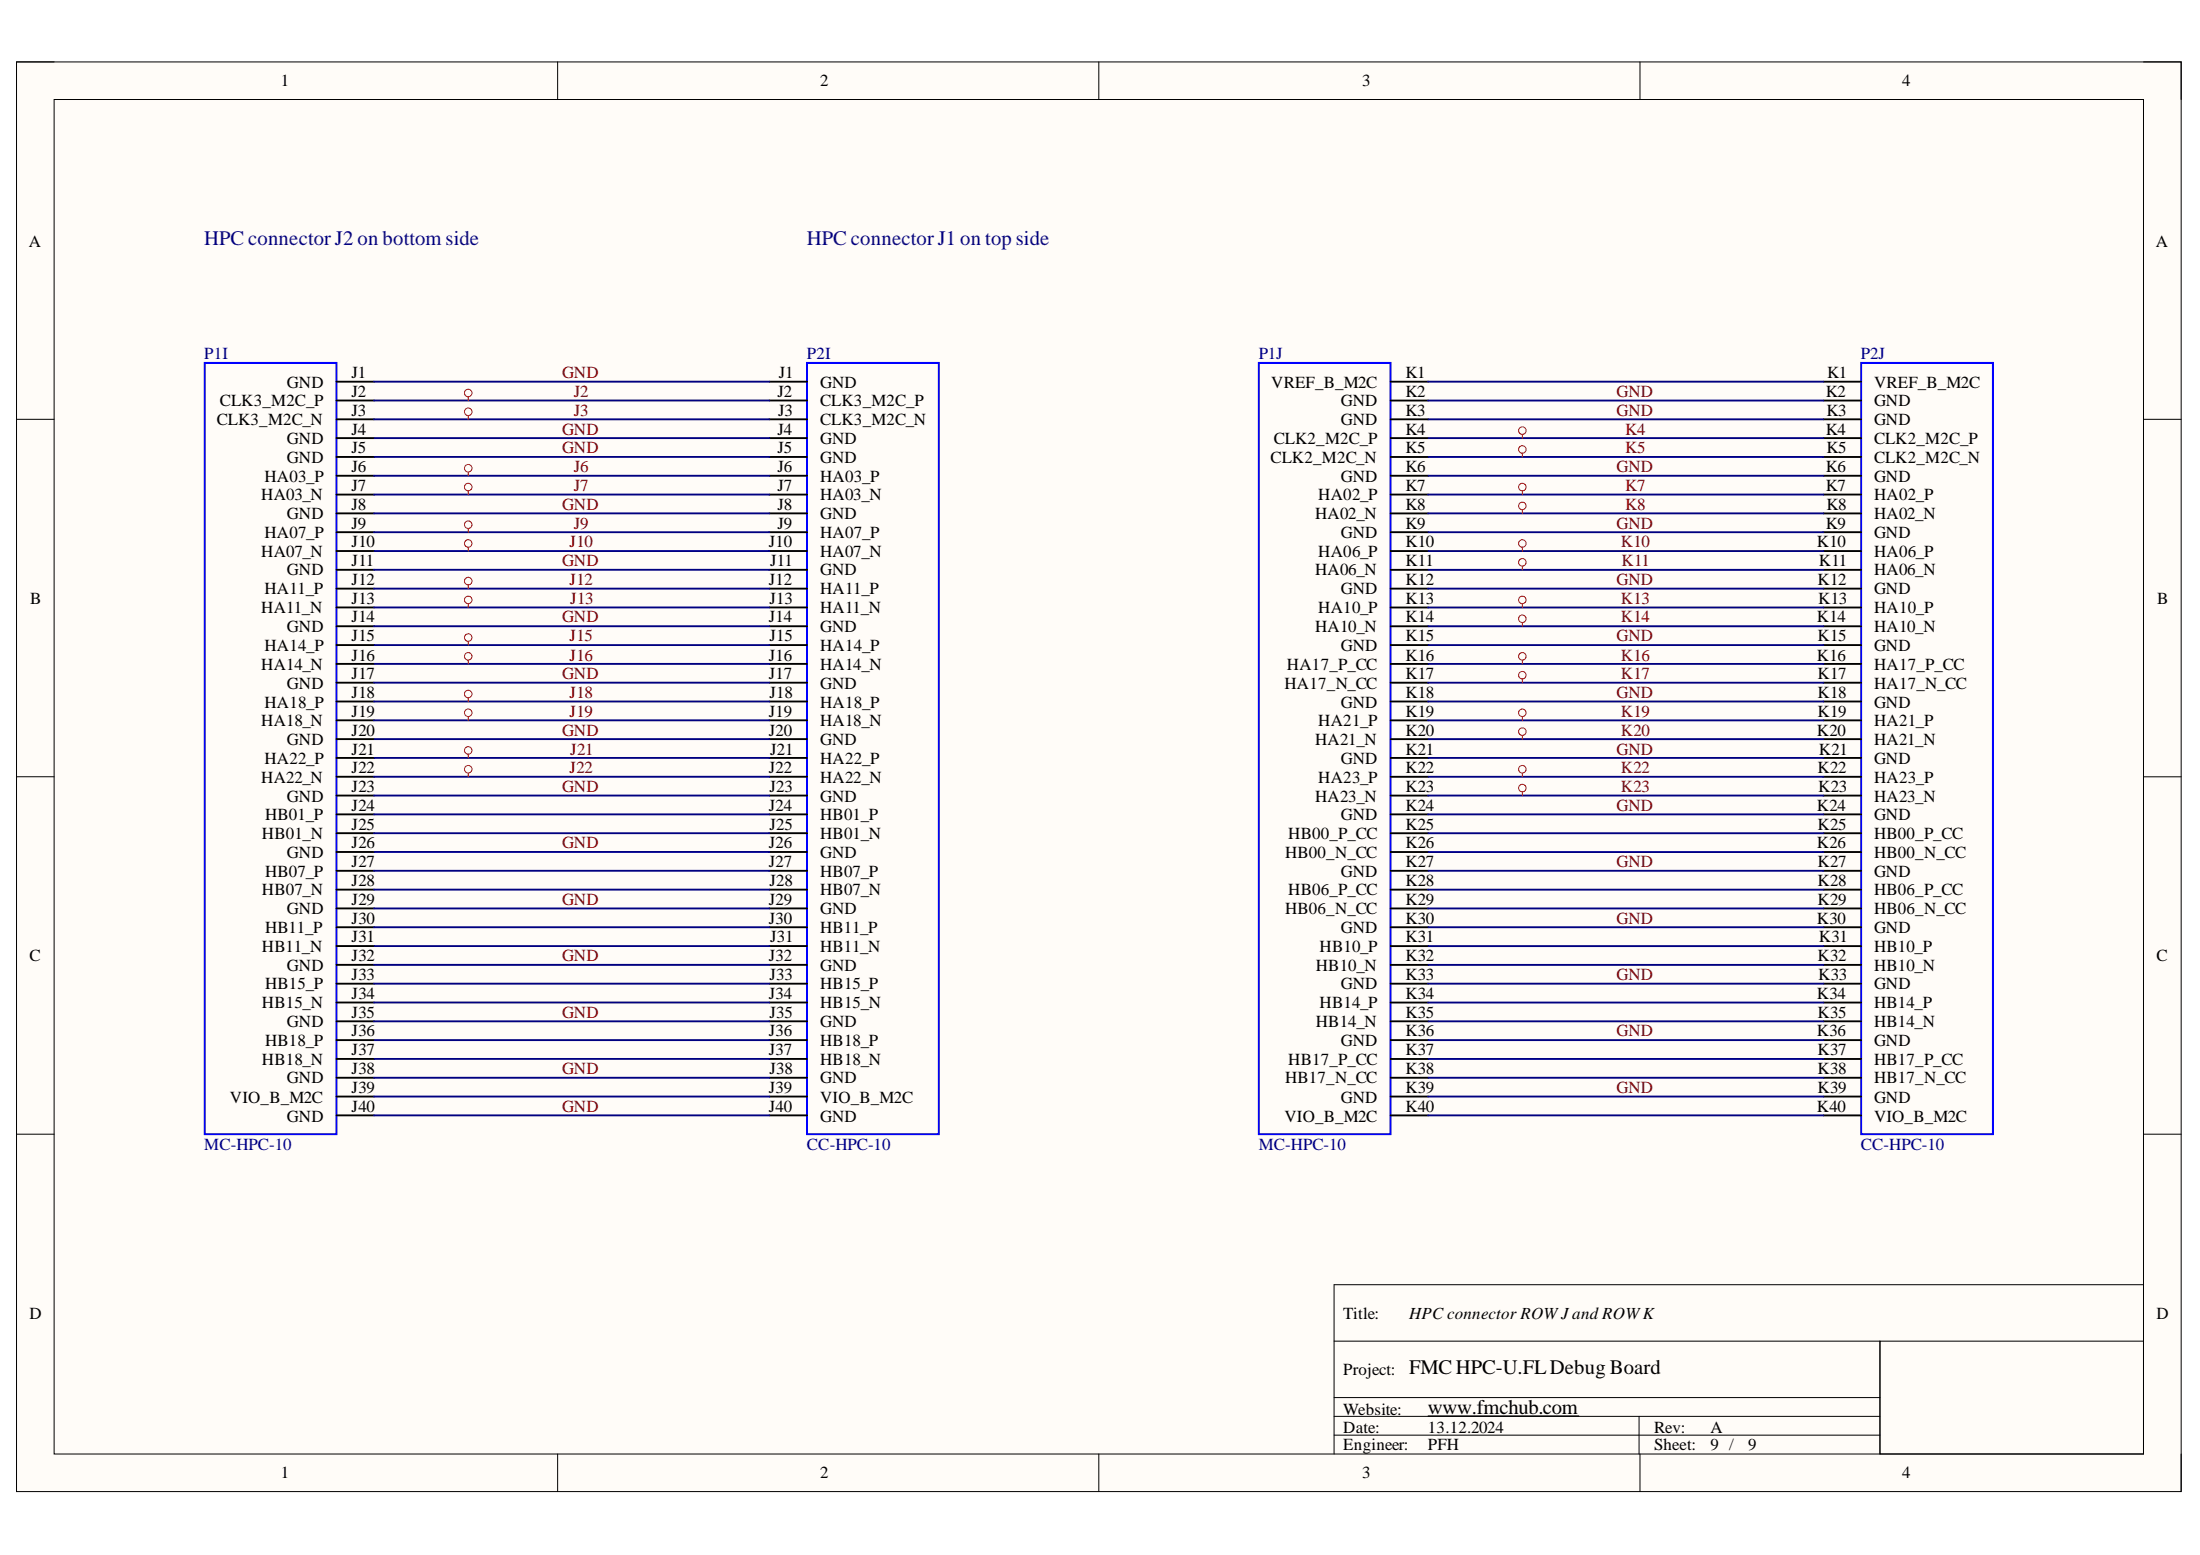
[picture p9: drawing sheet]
<svg xmlns="http://www.w3.org/2000/svg" width="297mm" height="210mm" viewBox="0 0 297 210" stroke-linecap="round" stroke-linejoin="round" font-family="sans-serif">
<path d="M2.2 8.4h292.3v192.9h-292.3z" fill-rule="evenodd" fill="#fffcf8"/>
<path d="M2.2 8.4h292.3v192.9h-292.3z" fill="none" stroke="#000" stroke-width=".14"/>
<path d="M7.3 13.4h282.1v182.9h-282.1z" fill-rule="evenodd" fill="#fffcf8"/>
<g fill="none" stroke="#000" stroke-width=".14">
<path d="M2.2 8.4h5.1M7.3 13.4h282.1v182.9h-282.1zM75.3 8.4v5M148.4 8.4v5M221.4 8.4v5M289.4 8.4h5.1v5M2.2 56.6h5.1M289.4 56.6h5.1M2.2 104.9h5.1M289.4 104.9h5.1M2.2 153.1h5.1M289.4 153.1h5.1"/>
<path d="M289.4 173.4h-109.3v22.9M75.3 196.3v5M148.4 196.3v5M180.1 181h73.7v15.3M180.1 188.7h73.7M180.1 193.7h73.7M180.1 191.2h73.7M221.3 191.2v5.1M221.4 196.3v5M253.8 181h35.6v15.3h-35.6zM294.5 196.3v5"/>
</g>
<path d="M192.8 191.1h20.4" fill="none" stroke="#000" stroke-width=".17"/>
<path d="M27.6 49h17.8v104.1h-17.8zM109 49h17.8v104.1h-17.8zM170 49h17.7v104.1h-17.7zM251.3 49h17.8v104.1h-17.8z" fill="none" stroke="#00f" stroke-width=".25"/>
<g fill="none" stroke="#000" stroke-width=".25">
<path d="M45.4 51.5h5.1M45.4 54.1h5.1M45.4 56.6h5.1M45.4 59.1h5.1M103.9 51.5h5.1M103.9 54.1h5.1M103.9 56.6h5.1M103.9 59.1h5.1M187.7 51.5h5.1M187.7 54.1h5.1M187.7 56.6h5.1M187.7 59.1h5.1"/>
<path d="M246.2 51.5h5.1M246.2 54.1h5.1M246.2 56.6h5.1M246.2 59.1h5.1M45.4 61.7h5.1M45.4 64.2h5.1M45.4 66.8h5.1M45.4 69.3h5.1M45.4 71.8h5.1M45.4 74.4h5.1M45.4 76.9h5.1M45.4 79.5h5.1"/>
<path d="M103.9 61.7h5.1M103.9 64.2h5.1M103.9 66.8h5.1M103.9 69.3h5.1M103.9 71.8h5.1M103.9 74.4h5.1M103.9 76.9h5.1M103.9 79.5h5.1M187.7 61.7h5.1M187.7 64.2h5.1M187.7 66.8h5.1M187.7 69.3h5.1"/>
<path d="M187.7 71.8h5.1M187.7 74.4h5.1M187.7 76.9h5.1M187.7 79.5h5.1M246.2 61.7h5.1M246.2 64.2h5.1M246.2 66.8h5.1M246.2 69.3h5.1M246.2 71.8h5.1M246.2 74.4h5.1M246.2 76.9h5.1M246.2 79.5h5.1"/>
<path d="M45.4 82h5.1M45.4 84.5h5.1M45.4 87.1h5.1M45.4 89.6h5.1M45.4 92.2h5.1M45.4 94.7h5.1M45.4 97.2h5.1M45.4 99.8h5.1M103.9 82h5.1M103.9 84.5h5.1M103.9 87.1h5.1M103.9 89.6h5.1"/>
<path d="M103.9 92.2h5.1M103.9 94.7h5.1M103.9 97.2h5.1M103.9 99.8h5.1M187.7 82h5.1M187.7 87.1h5.1M187.7 89.6h5.1M187.7 92.2h5.1M187.7 94.7h5.1M187.7 97.2h5.1M187.7 99.8h5.1M187.7 84.5h5.1"/>
<path d="M246.2 82h5.1M246.2 87.1h5.1M246.2 89.6h5.1M246.2 92.2h5.1M246.2 94.7h5.1M246.2 97.2h5.1M246.2 99.8h5.1M246.2 84.5h5.1M45.4 102.3h5.1M45.4 104.9h5.1M45.4 107.4h5.1M45.4 109.9h5.1"/>
<path d="M45.4 112.5h5.1M45.4 115h5.1M45.4 117.5h5.1M103.9 102.3h5.1M103.9 104.9h5.1M103.9 107.4h5.1M103.9 109.9h5.1M103.9 112.5h5.1M103.9 115h5.1M103.9 117.5h5.1M187.7 102.3h5.1M187.7 104.9h5.1"/>
<path d="M187.7 109.9h5.1M187.7 112.5h5.1M187.7 115h5.1M187.7 117.5h5.1M187.7 107.4h5.1M246.2 102.3h5.1M246.2 104.9h5.1M246.2 109.9h5.1M246.2 112.5h5.1M246.2 115h5.1M246.2 117.5h5.1M246.2 107.4h5.1"/>
<path d="M45.4 120.1h5.1M45.4 122.6h5.1M45.4 125.2h5.1M45.4 127.7h5.1M45.4 130.2h5.1M45.4 132.8h5.1M45.4 135.3h5.1M45.4 137.9h5.1M103.9 120.1h5.1M103.9 122.6h5.1M103.9 125.2h5.1M103.9 127.7h5.1"/>
<path d="M103.9 130.2h5.1M103.9 132.8h5.1M103.9 135.3h5.1M103.9 137.9h5.1M187.7 120.1h5.1M187.7 122.6h5.1M187.7 125.2h5.1M187.7 132.8h5.1M187.7 135.3h5.1M187.7 137.9h5.1M187.7 127.7h5.1M187.7 130.2h5.1"/>
<path d="M246.2 120.1h5.1M246.2 122.6h5.1M246.2 125.2h5.1M246.2 132.8h5.1M246.2 135.3h5.1M246.2 137.9h5.1M246.2 127.7h5.1M246.2 130.2h5.1M45.4 140.4h5.1M45.4 142.9h5.1M45.4 145.5h5.1M45.4 148h5.1"/>
<path d="M45.4 150.6h5.1M103.9 140.4h5.1M103.9 142.9h5.1M103.9 145.5h5.1M103.9 148h5.1M103.9 150.6h5.1M187.7 140.4h5.1M187.7 142.9h5.1M187.7 145.5h5.1M187.7 148h5.1M187.7 150.6h5.1M246.2 140.4h5.1"/>
<path d="M246.2 142.9h5.1M246.2 145.5h5.1M246.2 148h5.1M246.2 150.6h5.1"/>
</g>
<g fill="none" stroke="#000080" stroke-width=".25">
<path d="M50.5 54.1h53.4M50.5 56.6h53.4M50.5 59.1h53.4M50.5 51.5h53.4M192.8 54.1h53.4M192.8 56.6h53.4M192.8 59.1h53.4M192.8 51.5h53.4M50.5 61.7h53.4M50.5 64.2h53.4M50.5 66.8h53.4M50.5 69.3h53.4"/>
<path d="M50.5 71.8h53.4M50.5 74.4h53.4M50.5 76.9h53.4M50.5 79.5h53.4M192.8 61.7h53.4M192.8 64.2h53.4M192.8 66.8h53.4M192.8 69.3h53.4M192.8 71.8h53.4M192.8 74.4h53.4M192.8 76.9h53.4M192.8 79.5h53.4"/>
<path d="M50.5 82h53.4M50.5 87.1h53.4M50.5 89.6h53.4M50.5 92.2h53.4M50.5 94.7h53.4M50.5 97.2h53.4M50.5 99.8h53.4M50.5 84.5h53.4M192.8 82h53.4M192.8 84.5h53.4M192.8 87.1h53.4M192.8 89.6h53.4"/>
<path d="M192.8 92.2h53.4M192.8 94.7h53.4M192.8 97.2h53.4M192.8 99.8h53.4M50.5 102.3h53.4M50.5 104.9h53.4M50.5 109.9h53.4M50.5 112.5h53.4M50.5 115h53.4M50.5 117.5h53.4M50.5 107.4h53.4M192.8 102.3h53.4"/>
<path d="M192.8 104.9h53.4M192.8 107.4h53.4M192.8 109.9h53.4M192.8 112.5h53.4M192.8 115h53.4M192.8 117.5h53.4M50.5 120.1h53.4M50.5 122.6h53.4M50.5 125.2h53.4M50.5 132.8h53.4M50.5 135.3h53.4M50.5 137.9h53.4"/>
<path d="M50.5 127.7h53.4M50.5 130.2h53.4M192.8 120.1h53.4M192.8 122.6h53.4M192.8 125.2h53.4M192.8 127.7h53.4M192.8 130.2h53.4M192.8 132.8h53.4M192.8 135.3h53.4M192.8 137.9h53.4M50.5 140.4h53.4M50.5 142.9h53.4"/>
<path d="M50.5 145.5h53.4M50.5 148h53.4M50.5 150.6h53.4M192.8 140.4h53.4M192.8 142.9h53.4M192.8 145.5h53.4M192.8 148h53.4M192.8 150.6h53.4"/>
</g>
<g fill="none" stroke="#f00" stroke-width=".14">
<path d="M63.2 53.6v.5M63.2 56.1v.5M205.5 58.6v.5M63.2 63.7v.5M63.2 66.2v.6M63.2 71.3v.5M63.2 73.9v.5M63.2 78.9v.6M205.5 61.2v.5M205.5 66.2v.6M205.5 68.8v.5M205.5 73.9v.5"/>
<path d="M205.5 76.4v.5M63.2 81.5v.5M63.2 86.6v.5M63.2 89.1v.5M63.2 94.2v.5M63.2 96.7v.5M205.5 81.5v.5M205.5 84v.5M205.5 89.1v.5M205.5 91.6v.6M205.5 96.7v.5M205.5 99.3v.5"/>
<path d="M63.2 101.8v.5M63.2 104.3v.6M205.5 104.3v.6M205.5 106.9v.5"/>
<circle cx="63.2" cy="53" r=".51"/>
<circle cx="63.2" cy="55.6" r=".51"/>
<circle cx="205.5" cy="58.1" r=".51"/>
<circle cx="63.2" cy="73.4" r=".51"/>
<circle cx="63.2" cy="65.7" r=".51"/>
<circle cx="63.2" cy="78.4" r=".51"/>
<circle cx="63.2" cy="70.8" r=".51"/>
<circle cx="63.2" cy="63.2" r=".51"/>
<circle cx="205.5" cy="73.4" r=".51"/>
<circle cx="205.5" cy="68.3" r=".51"/>
<circle cx="205.5" cy="65.7" r=".51"/>
<circle cx="205.5" cy="75.9" r=".51"/>
<circle cx="205.5" cy="60.7" r=".51"/>
<circle cx="63.2" cy="93.7" r=".51"/>
<circle cx="63.2" cy="88.6" r=".51"/>
<circle cx="63.2" cy="86.1" r=".51"/>
<circle cx="63.2" cy="81" r=".51"/>
<circle cx="63.2" cy="96.2" r=".51"/>
<circle cx="205.5" cy="98.8" r=".51"/>
<circle cx="205.5" cy="88.6" r=".51"/>
<circle cx="205.5" cy="83.5" r=".51"/>
<circle cx="205.5" cy="81" r=".51"/>
<circle cx="205.5" cy="91.1" r=".51"/>
<circle cx="205.5" cy="96.2" r=".51"/>
<circle cx="63.2" cy="101.3" r=".51"/>
<circle cx="63.2" cy="103.8" r=".51"/>
<circle cx="205.5" cy="106.4" r=".51"/>
<circle cx="205.5" cy="103.8" r=".51"/>
</g>
<g font-size="2.8" fill="#11037f">
<text x="27.6" y="33.1">HPC connector J2 on bottom side</text>
<text x="109" y="33.1">HPC connector J1 on top side</text>
</g>
<g font-size="2.8">
<text x="190.3" y="185.5">FMC HPC-U.FLDebug Board</text>
<text x="192.8" y="190.9">www.fmchub.com</text>
</g>
<g font-size="2.3">
<text x="37.9" y="11.7">1</text>
<text x="110.7" y="11.7">2</text>
<text x="183.9" y="11.7">3</text>
<text x="256.8" y="11.7">4</text>
<text x="3.9" y="33.3">A</text>
<text x="291.1" y="33.3">A</text>
<text x="38.7" y="52.3">GND</text>
<text x="47.5" y="51.1">J1</text>
<text x="47.5" y="53.6">J2</text>
<text x="105" y="53.6">J2</text>
<text x="105.2" y="51.1">J1</text>
<text x="110.7" y="52.3">GND</text>
<text x="171.6" y="52.3">VREF_B_M2C</text>
<text x="189.7" y="51.1">K1</text>
<text x="189.7" y="53.6">K2</text>
<text x="246.5" y="53.6">K2</text>
<text x="246.7" y="51.1">K1</text>
<text x="253" y="52.3">VREF_B_M2C</text>
<text x="29.3" y="57.4">CLK3_M2C_N</text>
<text x="29.7" y="54.9">CLK3_M2C_P</text>
<text x="38.7" y="59.9">GND</text>
<text x="47.5" y="56.1">J3</text>
<text x="47.5" y="58.7">J4</text>
<text x="105" y="58.7">J4</text>
<text x="105.1" y="56.1">J3</text>
<text x="110.7" y="54.9">CLK3_M2C_P</text>
<text x="110.7" y="57.4">CLK3_M2C_N</text>
<text x="110.7" y="59.9">GND</text>
<text x="172" y="59.9">CLK2_M2C_P</text>
<text x="181" y="54.9">GND</text>
<text x="181" y="57.4">GND</text>
<text x="189.7" y="56.1">K3</text>
<text x="189.7" y="58.7">K4</text>
<text x="246.5" y="58.7">K4</text>
<text x="246.6" y="56.1">K3</text>
<text x="253" y="54.9">GND</text>
<text x="253" y="57.4">GND</text>
<text x="253" y="59.9">CLK2_M2C_P</text>
<text x="35.7" y="65">HA03_P</text>
<text x="38.7" y="62.5">GND</text>
<text x="47.5" y="61.2">J5</text>
<text x="47.5" y="63.7">J6</text>
<text x="105" y="61.2">J5</text>
<text x="105" y="63.7">J6</text>
<text x="110.7" y="62.5">GND</text>
<text x="110.7" y="65">HA03_P</text>
<text x="171.6" y="62.5">CLK2_M2C_N</text>
<text x="181" y="65">GND</text>
<text x="189.7" y="61.2">K5</text>
<text x="189.7" y="63.7">K6</text>
<text x="246.5" y="63.7">K6</text>
<text x="246.6" y="61.2">K5</text>
<text x="253" y="62.5">CLK2_M2C_N</text>
<text x="253" y="65">GND</text>
<text x="35.3" y="67.5">HA03_N</text>
<text x="38.7" y="70.1">GND</text>
<text x="47.5" y="66.3">J7</text>
<text x="47.5" y="68.8">J8</text>
<text x="47.5" y="71.3">J9</text>
<text x="105" y="66.3">J7</text>
<text x="105" y="68.8">J8</text>
<text x="105" y="71.3">J9</text>
<text x="110.7" y="67.5">HA03_N</text>
<text x="110.7" y="70.1">GND</text>
<text x="177.6" y="70.1">HA02_N</text>
<text x="178" y="67.5">HA02_P</text>
<text x="189.7" y="66.3">K7</text>
<text x="189.7" y="68.8">K8</text>
<text x="189.7" y="71.3">K9</text>
<text x="246.5" y="66.3">K7</text>
<text x="246.5" y="71.3">K9</text>
<text x="246.6" y="68.8">K8</text>
<text x="253" y="67.5">HA02_P</text>
<text x="253" y="70.1">HA02_N</text>
<text x="35.3" y="75.1">HA07_N</text>
<text x="35.7" y="72.6">HA07_P</text>
<text x="38.7" y="77.7">GND</text>
<text x="47.5" y="73.9">J10</text>
<text x="47.5" y="76.4">J11</text>
<text x="103.8" y="73.9">J10</text>
<text x="104" y="76.4">J11</text>
<text x="110.7" y="72.6">HA07_P</text>
<text x="110.7" y="75.1">HA07_N</text>
<text x="110.7" y="77.7">GND</text>
<text x="177.6" y="77.7">HA06_N</text>
<text x="178" y="75.1">HA06_P</text>
<text x="181" y="72.6">GND</text>
<text x="189.7" y="73.9">K10</text>
<text x="189.7" y="76.4">K11</text>
<text x="245.3" y="73.9">K10</text>
<text x="245.6" y="76.4">K11</text>
<text x="253" y="72.6">GND</text>
<text x="253" y="75.1">HA06_P</text>
<text x="253" y="77.7">HA06_N</text>
<text x="4.1" y="81.5">B</text>
<text x="35.3" y="82.8">HA11_N</text>
<text x="35.7" y="80.2">HA11_P</text>
<text x="47.5" y="78.9">J12</text>
<text x="47.5" y="81.5">J13</text>
<text x="103.8" y="78.9">J12</text>
<text x="103.9" y="81.5">J13</text>
<text x="110.7" y="80.2">HA11_P</text>
<text x="110.7" y="82.8">HA11_N</text>
<text x="178" y="82.8">HA10_P</text>
<text x="181" y="80.2">GND</text>
<text x="189.7" y="78.9">K12</text>
<text x="189.7" y="81.5">K13</text>
<text x="245.4" y="78.9">K12</text>
<text x="245.5" y="81.5">K13</text>
<text x="253" y="80.2">GND</text>
<text x="253" y="82.8">HA10_P</text>
<text x="291.3" y="81.5">B</text>
<text x="35.7" y="87.8">HA14_P</text>
<text x="38.7" y="85.3">GND</text>
<text x="47.5" y="84">J14</text>
<text x="47.5" y="86.6">J15</text>
<text x="47.5" y="89.2">J16</text>
<text x="103.8" y="84">J14</text>
<text x="103.8" y="89.2">J16</text>
<text x="103.9" y="86.6">J15</text>
<text x="110.7" y="85.3">GND</text>
<text x="110.7" y="87.8">HA14_P</text>
<text x="177.6" y="85.3">HA10_N</text>
<text x="181" y="87.8">GND</text>
<text x="189.7" y="84">K14</text>
<text x="189.7" y="86.6">K15</text>
<text x="189.7" y="89.2">K16</text>
<text x="245.3" y="84">K14</text>
<text x="245.3" y="89.2">K16</text>
<text x="245.4" y="86.6">K15</text>
<text x="253" y="85.3">HA10_N</text>
<text x="253" y="87.8">GND</text>
<text x="35.3" y="90.4">HA14_N</text>
<text x="35.7" y="95.5">HA18_P</text>
<text x="38.7" y="93">GND</text>
<text x="47.5" y="91.7">J17</text>
<text x="47.5" y="94.2">J18</text>
<text x="103.8" y="91.7">J17</text>
<text x="103.9" y="94.2">J18</text>
<text x="110.7" y="90.4">HA14_N</text>
<text x="110.7" y="93">GND</text>
<text x="110.7" y="95.5">HA18_P</text>
<text x="173.4" y="93">HA17_N_CC</text>
<text x="173.8" y="90.4">HA17_P_CC</text>
<text x="181" y="95.5">GND</text>
<text x="189.7" y="91.7">K17</text>
<text x="189.7" y="94.2">K18</text>
<text x="245.4" y="91.7">K17</text>
<text x="245.4" y="94.2">K18</text>
<text x="253" y="90.4">HA17_P_CC</text>
<text x="253" y="93">HA17_N_CC</text>
<text x="253" y="95.5">GND</text>
<text x="35.3" y="98.1">HA18_N</text>
<text x="38.7" y="100.6">GND</text>
<text x="47.5" y="96.8">J19</text>
<text x="47.5" y="99.3">J20</text>
<text x="47.5" y="101.9">J21</text>
<text x="103.8" y="96.8">J19</text>
<text x="103.8" y="99.3">J20</text>
<text x="104" y="101.9">J21</text>
<text x="110.7" y="98.1">HA18_N</text>
<text x="110.7" y="100.6">GND</text>
<text x="177.6" y="100.6">HA21_N</text>
<text x="178" y="98.1">HA21_P</text>
<text x="189.7" y="96.8">K19</text>
<text x="189.7" y="99.3">K20</text>
<text x="189.7" y="101.9">K21</text>
<text x="245.3" y="99.3">K20</text>
<text x="245.4" y="96.8">K19</text>
<text x="245.6" y="101.9">K21</text>
<text x="253" y="98.1">HA21_P</text>
<text x="253" y="100.6">HA21_N</text>
<text x="35.3" y="105.7">HA22_N</text>
<text x="35.7" y="103.1">HA22_P</text>
<text x="47.5" y="104.4">J22</text>
<text x="47.5" y="106.9">J23</text>
<text x="103.8" y="104.4">J22</text>
<text x="103.9" y="106.9">J23</text>
<text x="110.7" y="103.1">HA22_P</text>
<text x="110.7" y="105.7">HA22_N</text>
<text x="178" y="105.7">HA23_P</text>
<text x="181" y="103.1">GND</text>
<text x="189.7" y="104.4">K22</text>
<text x="189.7" y="106.9">K23</text>
<text x="245.4" y="104.4">K22</text>
<text x="245.5" y="106.9">K23</text>
<text x="253" y="103.1">GND</text>
<text x="253" y="105.7">HA23_P</text>
<text x="35.4" y="113.3">HB01_N</text>
<text x="35.8" y="110.7">HB01_P</text>
<text x="38.7" y="108.2">GND</text>
<text x="47.5" y="109.5">J24</text>
<text x="47.5" y="112">J25</text>
<text x="103.8" y="109.5">J24</text>
<text x="103.9" y="112">J25</text>
<text x="110.7" y="108.2">GND</text>
<text x="110.7" y="110.7">HB01_P</text>
<text x="110.7" y="113.3">HB01_N</text>
<text x="173.9" y="113.3">HB00_P_CC</text>
<text x="177.6" y="108.2">HA23_N</text>
<text x="181" y="110.7">GND</text>
<text x="189.7" y="109.5">K24</text>
<text x="189.7" y="112">K25</text>
<text x="245.3" y="109.5">K24</text>
<text x="245.4" y="112">K25</text>
<text x="253" y="108.2">HA23_N</text>
<text x="253" y="110.7">GND</text>
<text x="253" y="113.3">HB00_P_CC</text>
<text x="35.8" y="118.3">HB07_P</text>
<text x="38.7" y="115.8">GND</text>
<text x="47.5" y="114.5">J26</text>
<text x="47.5" y="117.1">J27</text>
<text x="47.5" y="119.6">J28</text>
<text x="103.8" y="114.5">J26</text>
<text x="103.8" y="117.1">J27</text>
<text x="103.9" y="119.6">J28</text>
<text x="110.7" y="115.8">GND</text>
<text x="110.7" y="118.3">HB07_P</text>
<text x="173.5" y="115.8">HB00_N_CC</text>
<text x="181" y="118.3">GND</text>
<text x="189.7" y="114.5">K26</text>
<text x="189.7" y="117.1">K27</text>
<text x="189.7" y="119.6">K28</text>
<text x="245.3" y="114.5">K26</text>
<text x="245.4" y="117.1">K27</text>
<text x="245.4" y="119.6">K28</text>
<text x="253" y="115.8">HB00_N_CC</text>
<text x="253" y="118.3">GND</text>
<text x="35.4" y="120.9">HB07_N</text>
<text x="35.8" y="125.9">HB11_P</text>
<text x="38.7" y="123.4">GND</text>
<text x="47.5" y="122.1">J29</text>
<text x="47.5" y="124.7">J30</text>
<text x="103.8" y="122.1">J29</text>
<text x="103.8" y="124.7">J30</text>
<text x="110.7" y="120.9">HB07_N</text>
<text x="110.7" y="123.4">GND</text>
<text x="110.7" y="125.9">HB11_P</text>
<text x="173.5" y="123.4">HB06_N_CC</text>
<text x="173.9" y="120.9">HB06_P_CC</text>
<text x="181" y="125.9">GND</text>
<text x="189.7" y="122.1">K29</text>
<text x="189.7" y="124.7">K30</text>
<text x="245.3" y="124.7">K30</text>
<text x="245.4" y="122.1">K29</text>
<text x="253" y="120.9">HB06_P_CC</text>
<text x="253" y="123.4">HB06_N_CC</text>
<text x="253" y="125.9">GND</text>
<text x="4" y="129.7">C</text>
<text x="35.4" y="128.5">HB11_N</text>
<text x="38.7" y="131">GND</text>
<text x="47.5" y="127.2">J31</text>
<text x="47.5" y="129.7">J32</text>
<text x="103.8" y="129.7">J32</text>
<text x="104" y="127.2">J31</text>
<text x="110.7" y="128.5">HB11_N</text>
<text x="110.7" y="131">GND</text>
<text x="177.6" y="131">HB10_N</text>
<text x="178.2" y="128.5">HB10_P</text>
<text x="189.7" y="127.2">K31</text>
<text x="189.7" y="129.7">K32</text>
<text x="245.4" y="129.7">K32</text>
<text x="245.6" y="127.2">K31</text>
<text x="253" y="128.5">HB10_P</text>
<text x="253" y="131">HB10_N</text>
<text x="291.2" y="129.7">C</text>
<text x="35.4" y="136.1">HB15_N</text>
<text x="35.8" y="133.6">HB15_P</text>
<text x="47.5" y="132.3">J33</text>
<text x="47.5" y="134.8">J34</text>
<text x="47.5" y="137.4">J35</text>
<text x="103.8" y="134.8">J34</text>
<text x="103.9" y="132.3">J33</text>
<text x="103.9" y="137.4">J35</text>
<text x="110.7" y="133.6">HB15_P</text>
<text x="110.7" y="136.1">HB15_N</text>
<text x="178.2" y="136.1">HB14_P</text>
<text x="181" y="133.6">GND</text>
<text x="189.7" y="132.3">K33</text>
<text x="189.7" y="134.8">K34</text>
<text x="189.7" y="137.4">K35</text>
<text x="245.3" y="134.8">K34</text>
<text x="245.4" y="137.4">K35</text>
<text x="245.5" y="132.3">K33</text>
<text x="253" y="133.6">GND</text>
<text x="253" y="136.1">HB14_P</text>
<text x="35.4" y="143.7">HB18_N</text>
<text x="35.8" y="141.2">HB18_P</text>
<text x="38.7" y="138.6">GND</text>
<text x="47.5" y="139.9">J36</text>
<text x="47.5" y="142.4">J37</text>
<text x="103.8" y="139.9">J36</text>
<text x="103.8" y="142.4">J37</text>
<text x="110.7" y="138.6">GND</text>
<text x="110.7" y="141.2">HB18_P</text>
<text x="110.7" y="143.7">HB18_N</text>
<text x="173.9" y="143.7">HB17_P_CC</text>
<text x="177.6" y="138.6">HB14_N</text>
<text x="181" y="141.2">GND</text>
<text x="189.7" y="139.9">K36</text>
<text x="189.7" y="142.4">K37</text>
<text x="245.3" y="139.9">K36</text>
<text x="245.4" y="142.4">K37</text>
<text x="253" y="138.6">HB14_N</text>
<text x="253" y="141.2">GND</text>
<text x="253" y="143.7">HB17_P_CC</text>
<text x="31" y="148.9">VIO_B_M2C</text>
<text x="38.7" y="146.2">GND</text>
<text x="47.5" y="145">J38</text>
<text x="47.5" y="147.5">J39</text>
<text x="103.8" y="147.5">J39</text>
<text x="103.9" y="145">J38</text>
<text x="110.7" y="146.2">GND</text>
<text x="110.7" y="148.9">VIO_B_M2C</text>
<text x="173.5" y="146.2">HB17_N_CC</text>
<text x="181" y="148.9">GND</text>
<text x="189.7" y="145">K38</text>
<text x="189.7" y="147.5">K39</text>
<text x="245.4" y="145">K38</text>
<text x="245.4" y="147.5">K39</text>
<text x="253" y="146.2">HB17_N_CC</text>
<text x="253" y="148.9">GND</text>
<text x="38.7" y="151.4">GND</text>
<text x="47.5" y="150.1">J40</text>
<text x="103.8" y="150.1">J40</text>
<text x="110.7" y="151.4">GND</text>
<text x="173.4" y="151.4">VIO_B_M2C</text>
<text x="189.7" y="150.1">K40</text>
<text x="245.3" y="150.1">K40</text>
<text x="253" y="151.4">VIO_B_M2C</text>
<text x="4" y="178">D</text>
<text x="181.4" y="178">Title:</text>
<text x="190.3" y="178">HPC connector ROWJ and ROWK</text>
<text x="291.2" y="178">D</text>
<text x="181.4" y="185.6">Project:</text>
<text x="181.4" y="190.9">Website:</text>
<text x="181.4" y="193.5">Date:</text>
<text x="181.4" y="195.8">Engineer:</text>
<text x="192.8" y="193.5">13.12.2024</text>
<text x="192.8" y="195.8">PFH</text>
<text x="223.3" y="193.5">Rev:</text>
<text x="223.3" y="195.8">Sheet:</text>
<text x="230.9" y="195.8">9 /</text>
<text x="230.9" y="193.5">A</text>
<text x="236" y="195.8">9</text>
<text x="37.9" y="199.6">1</text>
<text x="110.7" y="199.6">2</text>
<text x="183.9" y="199.6">3</text>
<text x="256.8" y="199.6">4</text>
</g>
<g font-size="2.3" fill="#000080">
<text x="27.6" y="48.5">P1I</text>
<text x="109" y="48.5">P2I</text>
<text x="170" y="48.5">P1J</text>
<text x="251.2" y="48.5">P2J</text>
<text x="27.6" y="155.2">MC-HPC-10</text>
<text x="109" y="155.2">CC-HPC-10</text>
<text x="170" y="155.2">MC-HPC-10</text>
<text x="251.2" y="155.2">CC-HPC-10</text>
</g>
<g font-size="2.3" fill="#800000">
<text x="75.9" y="51.1">GND</text>
<text x="77.5" y="53.6">J2</text>
<text x="218.3" y="53.6">GND</text>
<text x="75.9" y="58.7">GND</text>
<text x="77.5" y="56.1">J3</text>
<text x="218.3" y="56.1">GND</text>
<text x="219.4" y="58.7">K4</text>
<text x="75.9" y="61.2">GND</text>
<text x="77.5" y="63.7">J6</text>
<text x="218.3" y="63.7">GND</text>
<text x="219.4" y="61.2">K5</text>
<text x="75.9" y="68.8">GND</text>
<text x="77.5" y="66.3">J7</text>
<text x="77.5" y="71.3">J9</text>
<text x="218.3" y="71.3">GND</text>
<text x="219.4" y="66.3">K7</text>
<text x="219.4" y="68.8">K8</text>
<text x="75.9" y="76.4">GND</text>
<text x="76.9" y="73.9">J10</text>
<text x="218.8" y="73.9">K10</text>
<text x="218.9" y="76.4">K11</text>
<text x="76.9" y="78.9">J12</text>
<text x="77" y="81.5">J13</text>
<text x="218.3" y="78.9">GND</text>
<text x="218.8" y="81.5">K13</text>
<text x="75.9" y="84">GND</text>
<text x="76.9" y="86.6">J15</text>
<text x="76.9" y="89.2">J16</text>
<text x="218.3" y="86.6">GND</text>
<text x="218.8" y="84">K14</text>
<text x="218.8" y="89.2">K16</text>
<text x="75.9" y="91.7">GND</text>
<text x="76.9" y="94.2">J18</text>
<text x="218.3" y="94.2">GND</text>
<text x="218.8" y="91.7">K17</text>
<text x="75.9" y="99.3">GND</text>
<text x="76.9" y="96.8">J19</text>
<text x="77" y="101.9">J21</text>
<text x="218.3" y="101.9">GND</text>
<text x="218.8" y="96.8">K19</text>
<text x="218.8" y="99.3">K20</text>
<text x="75.9" y="106.9">GND</text>
<text x="76.9" y="104.4">J22</text>
<text x="218.8" y="106.9">K23</text>
<text x="218.8" y="104.4">K22</text>
<text x="218.3" y="109.5">GND</text>
<text x="75.9" y="114.5">GND</text>
<text x="218.3" y="117.1">GND</text>
<text x="75.9" y="122.1">GND</text>
<text x="218.3" y="124.7">GND</text>
<text x="75.9" y="129.7">GND</text>
<text x="75.9" y="137.4">GND</text>
<text x="218.3" y="132.3">GND</text>
<text x="218.3" y="139.9">GND</text>
<text x="75.9" y="145">GND</text>
<text x="218.3" y="147.5">GND</text>
<text x="75.9" y="150.1">GND</text>
</g>
</svg>
